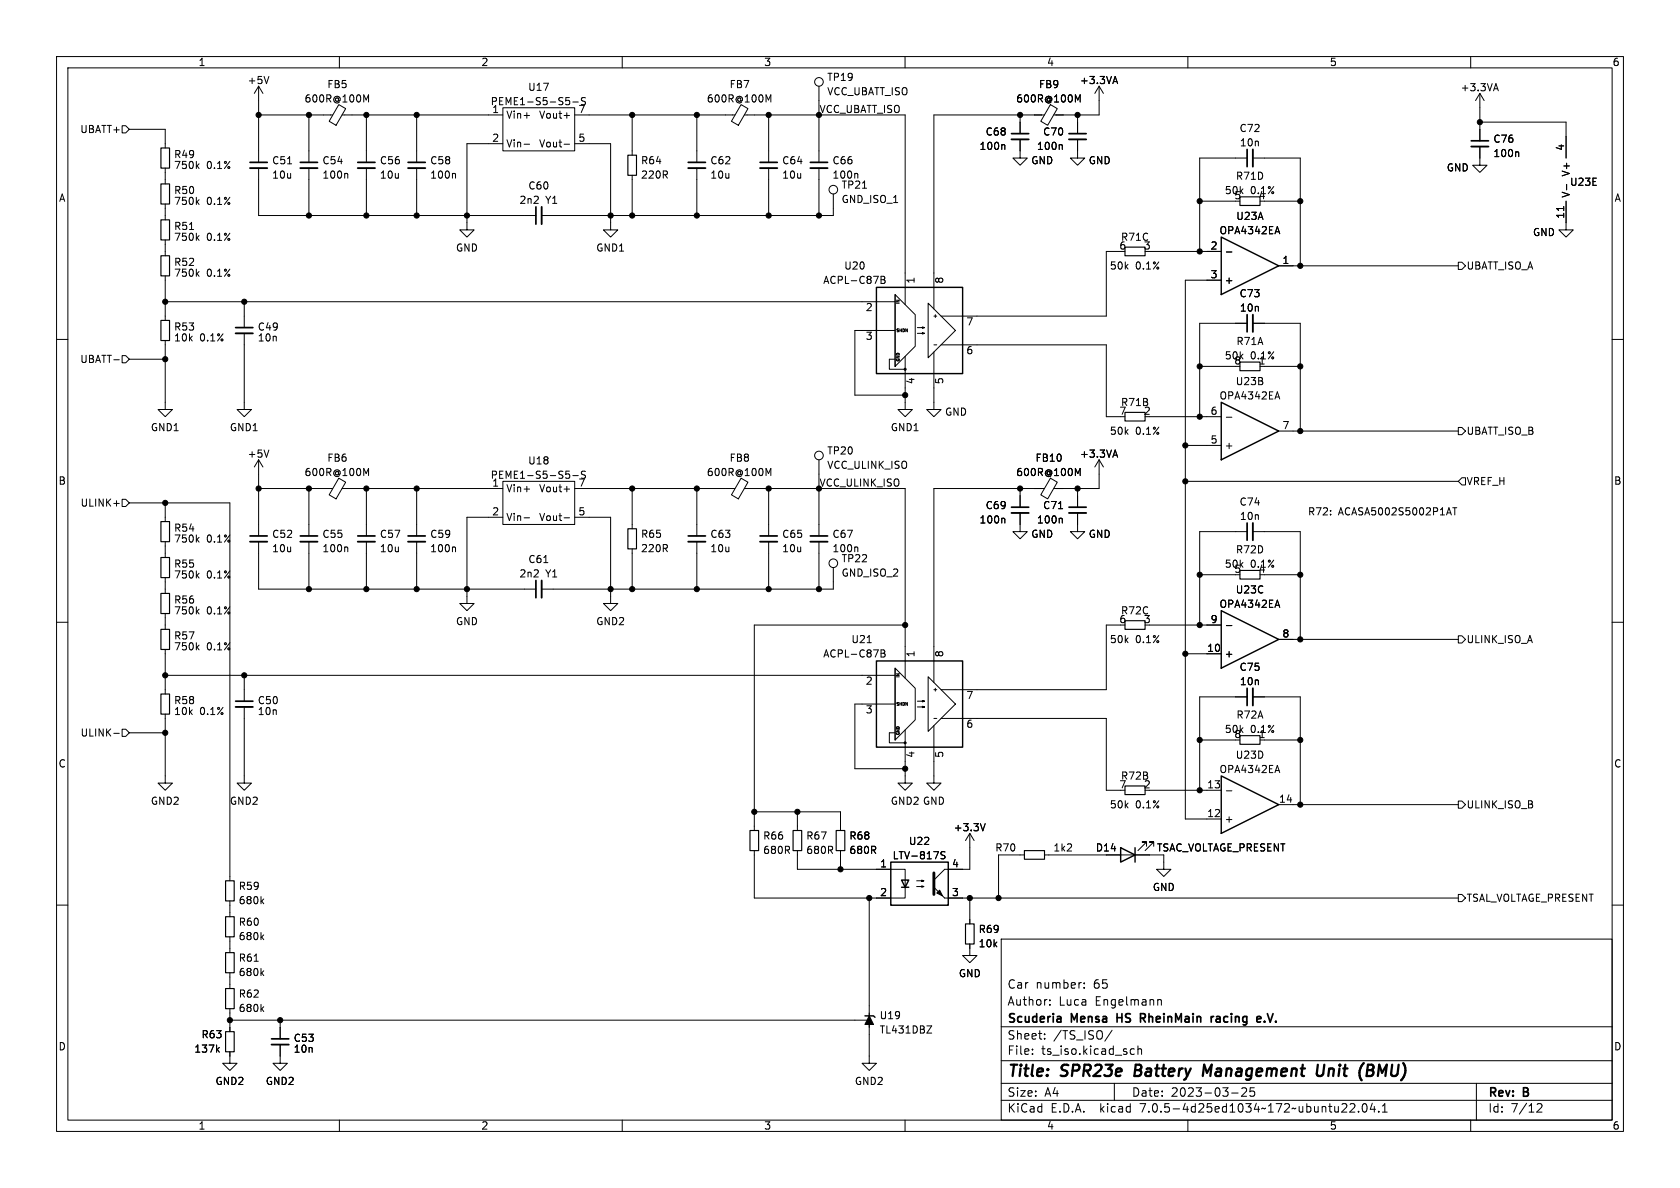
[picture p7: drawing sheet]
<svg xmlns="http://www.w3.org/2000/svg" width="297mm" height="210mm" viewBox="0 0 297 210" stroke-linecap="round" stroke-linejoin="round" font-family="sans-serif">
<g fill="none" stroke="#000" stroke-width=".18">
<path d="M10 10h277v190h-277zM12 12h273v186h-273zM45.7 15.2l-.7 1.3M45.7 15.2v13.5M45.7 15.2l.8 1.3M47.5 13.5l-.4 1.3M59.9 18.5l1.2 .7-1.7 2.9-1.2-.7zM60 10v2M64.3 16.8l.4 .9 .5-.9v1.2M88.9 19.1h12.7v7.6h-12.7zM100.1 17.2h.6M100.5 17.7l.2 .3v.3l-.2 .2"/>
<path d="M101.3 18h.9M103.5 17.3l-.5-.1-.2 .3v.2l.6 .3 .1 .3M110 10v2M131 18.5l1.2 .7-1.7 2.9-1.2-.7zM135.4 16.8l.5 .9 .4-.9v1.2M144.8 15.2v13.5M160 10v2M185.7 18.5l1.2 .7-1.7 2.9-1.2-.7zM190.1 16.8l.4 .9 .5-.9v1.2M194.3 15.2v5.1h-8M194.3 15.2l.8 1.3M194.3 15.2l-.8 1.3"/>
<path d="M196.8 14.4h.7M197.2 13.5l.4 1.3M210 10v2M260 10v2M261.6 16.5v8.4M261.6 16.5l-.7 1.3M261.6 16.5l.8 1.3M264.2 15.7h.6M264.5 14.8l.4 1.3M21.6 22.2h.6l.7 .7-.7 .6h-.6zM22.9 22.9h6.3v3.3M29.2 29.7v2.8"/>
<path d="M29.2 36.1v2.8M34.8 29.3l.4 .5M34.8 35.7l.4 .4M35.2 29l-.5 .4M35.2 35.3l-.5 .5M45.7 20.3h13.1M45.7 29.7v8.4h49M54.6 20.3v8.4M54.6 29.7v8.4M60.5 20.3h28.4M61.3 30.7l.2 .1v.7M64.8 20.3v8.4"/>
<path d="M64.8 29.7v8.4M73.7 20.3v8.4M73.7 29.7v8.4M80.3 30.7l.2 .1v.7M88.9 25.4h-6.4v15.2h1.3l-1.3 1.3-1.2-1.3h1.2M92.7 20.4h.9M92.7 25.5h.9M99.7 20.4h1M99.7 25.5h1M101.6 25.4h6.3v15.2h1.3l-1.3 1.3-1.2-1.3h1.2M101.6 20.3h28.3M111.8 20.3v7.1"/>
<path d="M111.8 31v7.1M123.2 20.3v8.4M123.2 29.7v8.4M131.6 20.3h28.4v33.5M135.9 20.3v8.4M135.9 29.7v8.4M144.8 29.7v8.4M147.3 34.3v3.8h-51.5M151.5 30.7l.2 .1v.7M177.5 25.6l.1 .2v.6M180.3 24.6v3.3h1.3l-1.3 1.3-1.2-1.3h1.2M180.3 20.3v3.3"/>
<path d="M184.6 20.3h-19.5v34.3M187.6 25.6l.2 .2v.6M190.5 24.6v3.3h1.3l-1.3 1.3-1.3-1.3h1.3M190.5 20.3v3.3M212.1 35.6h6.3M220.5 27.9h-8.4v16.6M221.5 27.9h8.4v19.1M223.5 35.6h6.4M261.6 25.9v3.3h-1.3l1.3 1.3 1.3-1.3h-1.3M261.6 21.6h15.3v6.3M268.3 26.8l.2 .2v.7M276.4 36.5v.7"/>
<path d="M276.9 35.6v5h-1.3l1.3 1.3 1.2-1.3h-1.2M277 32.6v1M10 60h2M29.2 42.4v2.8M29.2 48.8v7.8M29.2 53.3h129M34.8 48.4l.4 .4M34.8 42l.4 .5M35.2 48l-.5 .5M35.2 41.7l-.5 .4M43.2 58.9v13.5h-1.3l1.3 1.3 1.2-1.3h-1.2M43.2 53.3v4.6"/>
<path d="M155.8 48.8h.4l.2 .3-.2 .3 .2 .2 .1 .3-.3 .2h-.4zM155.8 49.4h.4M158.2 52.1l3.6 3.5v5.6l-3.6 3.6zM158.2 52.1v12.7M158.2 58.4h-7.1v11.5h8.9M162.2 58.9h1.2l-.3 .2v-.3l.3 .1M162.2 57.9h1.2l-.3 .1v-.2l.3 .1M164.1 53.6l4.8 4.8-4.8 4.8zM165.1 55.9h.5M165.4 55.6v.5M198.1 44.5h-2.5v11.4h-29.2M203.2 44.5h12.7"/>
<path d="M215.9 49.5h-6.4v95.3h6.4M216.8 44.5h1M220.5 57.2h-8.4v16.5M221.5 57.2h8.4v19M225.8 40.1l.4 1.2M226.1 47h31.7M257.8 46.4h.6l.7 .6-.7 .6h-.6zM285 60h2M21.6 62.9h.6l.7 .6-.7 .6h-.6zM22.9 63.5h6.3M29.2 60.2v12.2h-1.3l1.3 1.3 1.3-1.3h-1.3M47.5 79.6l-.4 1.2"/>
<path d="M158.2 63.5h-1v1.8h2.8M160 63v9.4h-1.3l1.3 1.3 1.3-1.3h-1.3M165.1 62.2v10.2h1.3l-1.3 1.3-1.3-1.3h1.3M165.1 61h.5M166.4 61h29.2v12.7h2.5M197.2 79.6l.4 1.2M203.2 73.7h12.7M209.5 78.7h6.4M212.1 64.8h6.3M216.8 73.8h1M223.5 64.8h6.4M225.8 69.3l.4 1.2"/>
<path d="M226.1 76.2h31.7M257.8 75.6h.6l.7 .6-.7 .6h-.6zM20.1 89h1M21.6 88.3h.6l.7 .6-.7 .6h-.6zM22.9 88.9h17.7v66.8M29.2 88.9v3.3M29.2 95.8v2.8M34.8 95.4l.4 .4M35.2 95l-.5 .5M45.7 86.4h13.1M45.7 95.8v8.3h49M45.7 81.3v13.4"/>
<path d="M45.7 81.3l-.7 1.3M45.7 81.3l.8 1.3M54.6 86.4v8.3M54.6 95.8v8.3M59.9 84.5l1.2 .7-1.7 3-1.2-.7zM60.5 86.4h28.4M61.3 96.7l.2 .2v.6M64.3 82.8l.4 .9 .5-.9v1.3M64.8 86.4v8.3M64.8 95.8v8.3M73.7 86.4v8.3M73.7 95.8v8.3"/>
<path d="M80.3 96.7l.2 .2v.6M88.9 85.1h12.7v7.6h-12.7zM88.9 91.4h-6.4v15.3h1.3l-1.3 1.3-1.2-1.3h1.2M92.7 86.5h.9M92.7 91.5h.9M99.7 86.5h1M99.7 91.5h1M100.1 83.3h.6M100.5 83.8l.2 .2v.3l-.2 .3M101.3 84.1h.9M101.6 91.4h6.3v15.3h1.3l-1.3 1.3-1.2-1.3h1.2M101.6 86.4h28.3"/>
<path d="M103.5 83.3h-.5l-.2 .2v.3l.6 .2 .1 .3M111.8 86.4v7.1M111.8 97v7.1M123.2 86.4v8.3M123.2 95.8v8.3M131 84.5l1.2 .7-1.7 3-1.2-.7zM131.6 86.4h28.4v33.5M135.4 82.8l.5 .9 .4-.9v1.3M135.9 86.4v8.3M135.9 95.8v8.3M144.8 81.3v13.4M144.8 95.8v8.3"/>
<path d="M151.5 96.7l.2 .2v.6M177.5 91.6l.1 .2v.7M180.3 90.7v3.3h1.3l-1.3 1.3-1.2-1.3h1.2M180.3 86.4v3.3M184.6 86.4h-19.5v34.3M185.7 84.5l1.2 .7-1.7 3-1.2-.7zM187.6 91.6l.2 .2v.7M190.1 82.8l.4 .9 .5-.9v1.3M190.5 90.7v3.3h1.3l-1.3 1.3-1.3-1.3h1.3M190.5 86.4v3.3M194.3 81.3v5.1h-8M194.3 81.3l.8 1.3"/>
<path d="M194.3 81.3l-.8 1.3M196.8 80.5h.7M209.5 85.1h48.3M220.5 94h-8.4v16.5M221.5 94h8.4v19M256.8 89.8h.7M257.2 89.8v1.2M258.4 84.5h.7v1.2h-.7l-.6-.6zM10 110h2M29.2 102.1v2.8M29.2 108.5v2.8M29.2 114.8v7.9"/>
<path d="M29.2 119.4h129M34.8 114.4l.4 .5M34.8 108.1l.4 .4M34.8 101.7l.4 .5M35.2 114l-.5 .5M35.2 107.7l-.5 .5M35.2 101.3l-.5 .5M43.2 119.4v4.6M147.3 100.3v3.8h-51.5M153.3 113.6h.7M155.8 114.9h.4l.2 .2-.2 .4 .2 .1 .1 .3-.3 .2h-.4zM155.8 115.5h.4"/>
<path d="M158.2 118.1l3.6 3.6v5.6l-3.6 3.5zM158.2 118.1v12.7M160 110.5h-26.7v36.3M164.1 119.6l4.8 4.9-4.8 4.8zM198.1 110.5h-2.5v11.4h-29.2M203.2 110.5h12.7M209.5 115.6h6.4M212.1 101.6h6.3M216.8 110.6h1M223.5 101.6h6.4M225.8 106.1l.4 1.3M226.1 113h31.7"/>
<path d="M257.8 112.4h.6l.7 .6-.7 .7h-.6zM285 110h2M20.1 129.6h1M21.6 128.9h.6l.7 .6-.7 .7h-.6zM22.9 129.5h6.3M29.2 126.2v12.2h-1.3l1.3 1.3 1.3-1.3h-1.3M43.2 125v13.4h-1.3l1.3 1.3 1.2-1.3h-1.2M158.2 129.5h-1v1.8h2.8M158.2 124.5h-7.1v11.4h8.9M160 129v9.4h-1.3l1.3 1.3 1.3-1.3h-1.3M162.2 125h1.2l-.3 .1v-.3l.3 .2M162.2 124h1.2l-.3 .1v-.3l.3 .2"/>
<path d="M165.1 128.3v10.1h1.3l-1.3 1.3-1.3-1.3h1.3M165.1 127h.5M165.1 121.9h.5M165.4 121.7v.5M166.4 127h29.2v12.7h2.5M203.2 139.7h12.7M212.1 130.8h6.3M216.8 139.8h1M220.5 123.2h-8.4v16.5M221.5 123.2h8.4v19M223.5 130.8h6.4M225.8 135.3l.4 1.3"/>
<path d="M10 160h2M40.6 159.3v2.8M46.3 159.3l.3 .5M46.6 158.9l-.5 .5M133.3 150.4v8.4h26.7v-2M133.3 143.5h15.3v3.3M141 150.4v3.3h19v3.3M141 143.5v3.3M148.6 150.4v3.3M153.7 158.8v29.2h-1.3l1.3 1.2 1.2-1.2h-1.2M162.1 156.7h1.2l-.4 .1v-.2l.4 .1M162.1 155.7h1.2l-.4 .1v-.2l.4 .1"/>
<path d="M167 158.8h90.8M167.1 150.6l-.5-.1-.3 .3 .2 .3 .5 .2v.4l-.2 .1h-.5M171.4 147.3v6.4h-4.4l-1.9 1.9M171.4 158.8v4.5M171.4 147.3l-.7 1.3M171.4 147.3l.8 1.3M174.2 145.6l-.5 1.3M181.1 151.1h-4.6v7.7M184.7 151.1h21v2.6h1.3l-1.3 1.2-1.2-1.2h1.2M202.7 149.6v-.8h-.8h.8l-1.5 1.6M204 149.6v-.8h-.8h.8l-1.6 1.6M226.1 142.2h31.7"/>
<path d="M257.8 158.1h.6l.7 .7-.7 .6h-.6zM257.8 141.6h.6l.7 .6-.7 .7h-.6zM285 160h2M40.6 165.6v2.8M40.6 172v2.8M40.6 178.3v4.1M46.3 178.3l.3 .5M46.3 165.6l.3 .5M46.3 172l.3 .5M46.6 178l-.5 .4M46.6 165.3l-.5 .4M46.6 171.6l-.5 .5"/>
<path d="M153.7 179.1v2.5M171.4 166.9v2h1.3l-1.3 1.3-1.2-1.3h1.2M177 166h108v32h-108zM185.6 177.6v.1M185.6 176.8v.1M191.7 174.6v.1M191.7 173.8v.1M204.7 176.8l.2-.1 .3 .1 .1 .9M38.4 185.5l.4 .5M38.8 185.2l-.5 .4M40.6 185.9v2.1h-1.2l1.2 1.2 1.3-1.2h-1.3M40.6 180.3h113.1"/>
<path d="M49.5 184.7v3.3h-1.2l1.2 1.2 1.3-1.2h-1.3M49.5 180.3v3.3M60 198v2M110 198v2M160 198v2M163.9 181.4h.8l-.8 1.2h.8M177 194.5h108M177 191.5h108M177 187.5h108M177 181.5h108M182.5 186.3v.1M182.5 185.5v.1"/>
<path d="M184.7 183.6v.1M184.7 182.8v.1M196.6 182.1l-1.3 2M197 191.5v3M199.9 186.3l.2 .1 .4-.1M200.5 185.5l-.4-.1-.2 .1M201.2 185.5l.2-.1 .3 .1 .1 .9M201.2 184.9v1.5M210 198v2M217.7 193.2h1.2M219.6 192.4h-.1M220.2 192.4l.2 .2-.1 .3-.8 .9h.9"/>
<path d="M221 192.3v.7l.2-.1h.5l.1 .6-.3 .3-.5-.1M237.2 196.6h.9M238 195.2v.5M238.7 195.2l.5-.1 .3 .1v.3l-.9 1.1h.9M240.2 196.5v.1M241 195.2l.2-.1a.81 .81 0 0 1 .6 .6 .81 .81 0 0 1-.3 .8l-.2 .1a.81 .81 0 0 1-.3-1.4zM242.6 195l-.4 1.1h1M243 195.6v1M243.7 196.5v.1M244.4 196.6h.8M244.4 195.5l.4-.4v1.5M260 198v2"/>
<path d="M261 191.5v6.5M271.7 195.2l.6-.1 .2 .1 .1 .3-.9 1.1h.9"/>
<circle cx="144.8" cy="14.5" r=".76"/>
<circle cx="147.3" cy="33.5" r=".76"/>
<circle cx="144.8" cy="80.5" r=".76"/>
<circle cx="147.3" cy="99.6" r=".76"/>
</g>
<path d="M213.4 189.6l-.5-1.4-.3 2M233 188.2l-.2 1.6 .1 .3a.66 .66 0 0 0 .9-.1M241.1 187.9l-.1 .1M241.7 189.2h.7M241.8 188.2l-.2 2h.7" fill="none" stroke="#000" stroke-width=".4"/>
<g fill="none" stroke="#000" stroke-width=".3">
<path d="M44.2 28.7h3M53.1 28.7h3M63.2 28.7h3.1M72.1 28.7h3.1M94.7 36.6v3M121.7 28.7h3M134.4 28.7h3M143.3 28.7h3M178.8 23.6h3.1M189 23.6h3M220.5 26.4v3.1M260.1 24.9h3"/>
<path d="M41.7 57.9h3M220.5 55.6v3.1M44.2 94.7h3M53.1 94.7h3M63.2 94.7h3.1M72.1 94.7h3.1M121.7 94.7h3M134.4 94.7h3M143.3 94.7h3M178.8 89.7h3.1M189 89.7h3M220.5 92.5v3"/>
<path d="M94.7 102.6v3.1M41.7 124h3M220.5 121.7v3M187.5 179.8l.1 .9M201.6 180h.6M202.2 179.2h-.6v1.5M214.1 179.7v1M214.6 179.7l-.3 .1-.2 .2M222.2 179.9l.2-.2h.3l.2 .2v.1l-.7 .2M48 183.6h3.1M187.6 180.6l-.2 .1M187.6 180l-.2 .1"/>
<path d="M222.2 180.5l.2 .2 .4-.1"/>
</g>
<g fill="none" stroke="#000" stroke-width=".33">
<path d="M44.2 29.7h3M53.1 29.7h3M63.2 29.7h3.1M72.1 29.7h3.1M95.8 36.6v3M121.7 29.7h3M134.4 29.7h3M143.3 29.7h3M178.8 24.6h3.1M189 24.6h3M221.5 26.4v3.1M260.1 25.9h3"/>
<path d="M41.7 58.9h3M221.5 55.6v3.1M44.2 95.8h3M53.1 95.8h3M63.2 95.8h3.1M72.1 95.8h3.1M121.7 95.8h3M134.4 95.8h3M143.3 95.8h3M178.8 90.7h3.1M189 90.7h3M221.5 92.5v3"/>
<path d="M95.8 102.6v3.1M41.7 125h3M221.5 121.7v3M48 184.7h3.1"/>
</g>
<path d="M154.9 50.8h15.3v15.2h-15.3zM215.9 41.9l10.2 5.1-10.2 5.1zM215.9 71.1l10.2 5.1-10.2 5.1zM154.9 116.8h15.3v15.3h-15.3zM215.9 108l10.2 5-10.2 5.1zM215.9 137.2l10.2 5-10.2 5.1zM157.5 152.4h10.1v7.6h-10.1zM159.4 155.6h1.3l-.7 1.2zM159.4 156.8h1.3M198.1 149.9l2.6 1.2-2.6 1.3zM200.7 149.9v2.5M152.9 179.6h1.5l.3 .2" fill="none" stroke="#000" stroke-width=".25"/>
<g fill="none" stroke="#000" stroke-width=".2">
<path d="M28.4 26.2h1.6v3.5h-1.6zM28.4 32.5h1.6v3.6h-1.6zM28.4 38.9h1.6v3.5h-1.6zM111 27.4h1.5v3.6h-1.5zM219.2 34.8h3.6v1.5h-3.6zM28.4 56.6h1.6v3.6h-1.6zM28.4 45.2h1.6v3.6h-1.6zM198.9 43.7h3.5v1.5h-3.5zM198.9 72.9h3.5v1.5h-3.5zM219.2 64h3.6v1.5h-3.6zM28.4 92.2h1.6v3.6h-1.6zM28.4 98.6h1.6v3.5h-1.6z"/>
<path d="M111 93.5h1.5v3.5h-1.5zM28.4 111.3h1.6v3.5h-1.6zM28.4 104.9h1.6v3.6h-1.6zM198.9 109.7h3.5v1.6h-3.5zM219.2 100.8h3.6v1.6h-3.6zM28.4 122.7h1.6v3.5h-1.6zM198.9 138.9h3.5v1.6h-3.5zM219.2 130h3.6v1.6h-3.6zM39.9 155.7h1.5v3.6h-1.5zM132.6 146.8h1.5v3.6h-1.5zM140.2 146.8h1.5v3.6h-1.5zM147.8 146.8h1.6v3.6h-1.6z"/>
<path d="M181.1 150.4h3.6v1.5h-3.6zM39.9 174.8h1.5v3.5h-1.5zM39.9 162.1h1.5v3.5h-1.5zM39.9 168.4h1.5v3.6h-1.5zM170.7 163.3h1.5v3.6h-1.5zM39.9 182.4h1.5v3.5h-1.5z"/>
</g>
<g fill="#000" stroke="#000" stroke-width=".18">
<path d="M165.6 157.9l.5-.5 .5 1zM165.1 156.8l1.9 2zM153.7 179.6l.7 1.5h-1.5z"/>
<circle cx="45.7" cy="20.3" r=".46"/>
<circle cx="54.6" cy="38.1" r=".46"/>
<circle cx="54.6" cy="20.3" r=".46"/>
<circle cx="64.8" cy="38.1" r=".46"/>
<circle cx="64.8" cy="20.3" r=".46"/>
<circle cx="73.7" cy="20.3" r=".46"/>
<circle cx="73.7" cy="38.1" r=".46"/>
<circle cx="82.5" cy="38.1" r=".46"/>
<circle cx="107.9" cy="38.1" r=".46"/>
<circle cx="111.8" cy="38.1" r=".46"/>
<circle cx="111.8" cy="20.3" r=".46"/>
<circle cx="123.2" cy="38.1" r=".46"/>
<circle cx="123.2" cy="20.3" r=".46"/>
<circle cx="135.9" cy="20.3" r=".46"/>
<circle cx="135.9" cy="38.1" r=".46"/>
<circle cx="144.8" cy="38.1" r=".46"/>
<circle cx="180.3" cy="20.3" r=".46"/>
<circle cx="190.5" cy="20.3" r=".46"/>
<circle cx="212.1" cy="35.6" r=".46"/>
<circle cx="229.9" cy="35.6" r=".46"/>
<circle cx="261.6" cy="21.6" r=".46"/>
<circle cx="29.2" cy="53.3" r=".46"/>
<circle cx="43.2" cy="53.3" r=".46"/>
<circle cx="212.1" cy="44.5" r=".46"/>
<circle cx="229.9" cy="47" r=".46"/>
<circle cx="29.2" cy="63.5" r=".46"/>
<circle cx="160" cy="65.3" r=".18"/>
<circle cx="160" cy="69.9" r=".46"/>
<circle cx="209.5" cy="78.7" r=".46"/>
<circle cx="212.1" cy="64.8" r=".46"/>
<circle cx="212.1" cy="73.7" r=".46"/>
<circle cx="229.9" cy="76.2" r=".46"/>
<circle cx="229.9" cy="64.8" r=".46"/>
<circle cx="29.2" cy="88.9" r=".46"/>
<circle cx="45.7" cy="86.4" r=".46"/>
<circle cx="54.6" cy="86.4" r=".46"/>
<circle cx="64.8" cy="86.4" r=".46"/>
<circle cx="73.7" cy="86.4" r=".46"/>
<circle cx="111.8" cy="86.4" r=".46"/>
<circle cx="123.2" cy="86.4" r=".46"/>
<circle cx="135.9" cy="86.4" r=".46"/>
<circle cx="180.3" cy="86.4" r=".46"/>
<circle cx="190.5" cy="86.4" r=".46"/>
<circle cx="209.5" cy="85.1" r=".46"/>
<circle cx="29.2" cy="119.4" r=".46"/>
<circle cx="43.2" cy="119.4" r=".46"/>
<circle cx="54.6" cy="104.1" r=".46"/>
<circle cx="64.8" cy="104.1" r=".46"/>
<circle cx="73.7" cy="104.1" r=".46"/>
<circle cx="82.5" cy="104.1" r=".46"/>
<circle cx="107.9" cy="104.1" r=".46"/>
<circle cx="111.8" cy="104.1" r=".46"/>
<circle cx="123.2" cy="104.1" r=".46"/>
<circle cx="135.9" cy="104.1" r=".46"/>
<circle cx="144.8" cy="104.1" r=".46"/>
<circle cx="160" cy="110.5" r=".46"/>
<circle cx="209.5" cy="115.6" r=".46"/>
<circle cx="212.1" cy="101.6" r=".46"/>
<circle cx="212.1" cy="110.5" r=".46"/>
<circle cx="229.9" cy="113" r=".46"/>
<circle cx="229.9" cy="101.6" r=".46"/>
<circle cx="29.2" cy="129.5" r=".46"/>
<circle cx="160" cy="131.3" r=".18"/>
<circle cx="160" cy="135.9" r=".46"/>
<circle cx="212.1" cy="139.7" r=".46"/>
<circle cx="212.1" cy="130.8" r=".46"/>
<circle cx="229.9" cy="130.8" r=".46"/>
<circle cx="133.3" cy="143.5" r=".46"/>
<circle cx="141" cy="143.5" r=".46"/>
<circle cx="148.6" cy="153.7" r=".46"/>
<circle cx="153.7" cy="158.8" r=".46"/>
<circle cx="171.4" cy="158.8" r=".46"/>
<circle cx="176.5" cy="158.8" r=".46"/>
<circle cx="229.9" cy="142.2" r=".46"/>
<circle cx="40.6" cy="180.3" r=".46"/>
<circle cx="49.5" cy="180.3" r=".46"/>
</g>
<path d="M165.1 154.3v3.8" fill="none" stroke="#000" stroke-width=".51"/>
<g font-size="2.8">
<text x="178" y="190.8">Title:</text>
<text x="187.5" y="190.8">SPR23e</text>
<text x="201" y="190.8">Battery</text>
<text x="213.7" y="190.8">Management</text>
<text x="234.4" y="190.8">Unit</text>
<text x="242.5" y="190.8">(BMU)</text>
</g>
<g font-size="2.1">
<text x="178" y="177.9">Author:</text>
<text x="178" y="174.9">Car</text>
<text x="183" y="174.9">number:</text>
<text x="187.1" y="177.9">Luca</text>
<text x="193.2" y="174.9">65</text>
<text x="193.5" y="177.9">Engelmann</text>
<text x="178" y="183.9">Sheet:</text>
<text x="178" y="181.1">Scuderia</text>
<text x="186.2" y="183.9">/TS_ISO/</text>
<text x="189.3" y="181.1">Mensa</text>
<text x="197.8" y="181.1">HS</text>
<text x="202.4" y="181.1">RheinMain</text>
<text x="215.4" y="181.1">racing</text>
<text x="224" y="181.1">e.V.</text>
<text x="178" y="186.6">File:</text>
<text x="184" y="186.6">ts_iso.kicad_sch</text>
<text x="178" y="196.8">KiCad</text>
<text x="178" y="194">Size:</text>
<text x="184.6" y="194">A4</text>
<text x="185.7" y="196.8">E.D.A.</text>
<text x="194.4" y="196.8">kicad</text>
<text x="200" y="194">Date:</text>
<text x="201.5" y="196.8">7.0.5-4d25ed1034~172~ubuntu22.04.1</text>
<text x="206.9" y="194">2023-03-25</text>
<text x="263" y="194.2">Rev:</text>
<text x="263" y="196.8">Id:</text>
<text x="267" y="196.8">7/12</text>
<text x="269.2" y="194.2">B</text>
</g>
<g font-size="1.8">
<text x="35" y="11.8">1</text>
<text x="85" y="11.8">2</text>
<text x="135" y="11.8">3</text>
<text x="185" y="11.8">4</text>
<text x="235" y="11.8">5</text>
<text x="285" y="11.8">6</text>
<text x="43.7" y="15">+5V</text>
<text x="57.8" y="15.7">FB5</text>
<text x="93.3" y="16.2">U17</text>
<text x="128.9" y="15.7">FB7</text>
<text x="146.2" y="14.5">TP19</text>
<text x="146.2" y="17">VCC_UBATT_ISO</text>
<text x="183.6" y="15.7">FB9</text>
<text x="190.9" y="15">+3.3VA</text>
<text x="258.2" y="16.3">+3.3VA</text>
<text x="14.2" y="23.7">UBATT+</text>
<text x="53.8" y="18.3">600R@100M</text>
<text x="86.7" y="18.8">PEME1-S5-S5-S</text>
<text x="87" y="20.1">1</text>
<text x="89.4" y="21.1">Vin+</text>
<text x="95.3" y="21.1">Vout+</text>
<text x="102.2" y="20.1">7</text>
<text x="124.9" y="18.3">600R@100M</text>
<text x="144.8" y="20.1">VCC_UBATT_ISO</text>
<text x="179.6" y="18.3">600R@100M</text>
<text x="219.1" y="23.5">C72</text>
<text x="30.7" y="28.1">R49</text>
<text x="48.1" y="29.2">C51</text>
<text x="56.9" y="29.2">C54</text>
<text x="67.1" y="29.2">C56</text>
<text x="76" y="29.2">C58</text>
<text x="87" y="25.1">2</text>
<text x="89.4" y="26.2">Vin-</text>
<text x="95.3" y="26.2">Vout-</text>
<text x="102.2" y="25.1">5</text>
<text x="113.3" y="29.2">R64</text>
<text x="125.5" y="29.2">C62</text>
<text x="138.2" y="29.2">C64</text>
<text x="147.1" y="29.2">C66</text>
<text x="173.1" y="26.7">100n</text>
<text x="174.2" y="24.1">C68</text>
<text x="182.3" y="29.2">GND</text>
<text x="183.3" y="26.7">100n</text>
<text x="184.4" y="24.1">C70</text>
<text x="192.4" y="29.2">GND</text>
<text x="219.1" y="26">10n</text>
<text x="264" y="25.4">C76</text>
<text x="264" y="27.9">100n</text>
<text x="276.6" y="26.7" transform="rotate(-90 276.6 26.7)">4</text>
<text x="10.4" y="35.8">A</text>
<text x="30.7" y="30">750k</text>
<text x="30.7" y="34.5">R50</text>
<text x="36.5" y="30">0.1%</text>
<text x="48.1" y="31.7">10u</text>
<text x="56.9" y="31.7">100n</text>
<text x="67.1" y="31.7">10u</text>
<text x="76" y="31.7">100n</text>
<text x="93.3" y="33.7">C60</text>
<text x="113.3" y="31.7">220R</text>
<text x="125.5" y="31.7">10u</text>
<text x="138.2" y="31.7">10u</text>
<text x="147.1" y="31.7">100n</text>
<text x="148.7" y="33.5">TP21</text>
<text x="216.5" y="34.5">50k</text>
<text x="218.2" y="35.3">5</text>
<text x="218.4" y="31.9">R71D</text>
<text x="221" y="34.5">0.1%</text>
<text x="222.5" y="35.3">4</text>
<text x="255.7" y="30.5">GND</text>
<text x="277.5" y="33">U23E</text>
<text x="277.7" y="35.1" transform="rotate(-90 277.7 35.1)">V-</text>
<text x="277.7" y="31.2" transform="rotate(-90 277.7 31.2)">V+</text>
<text x="285.4" y="35.8">A</text>
<text x="30.7" y="36.4">750k</text>
<text x="30.7" y="40.8">R51</text>
<text x="36.5" y="36.4">0.1%</text>
<text x="91.8" y="36.2">2n2</text>
<text x="96.4" y="36.2">Y1</text>
<text x="148.7" y="36.1">GND_ISO_1</text>
<text x="215.5" y="41.6">OPA4342EA</text>
<text x="218.5" y="39">U23A</text>
<text x="270.9" y="41.9">GND</text>
<text x="276.6" y="38.7" transform="rotate(-90 276.6 38.7)">11</text>
<text x="30.7" y="47.2">R52</text>
<text x="30.7" y="42.7">750k</text>
<text x="36.5" y="42.7">0.1%</text>
<text x="80.6" y="44.6">GND</text>
<text x="105.3" y="44.6">GND1</text>
<text x="149.2" y="47.8">U20</text>
<text x="196.2" y="47.8">50k</text>
<text x="197.8" y="44.2">6</text>
<text x="198.1" y="42.7">R71C</text>
<text x="200.7" y="47.8">0.1%</text>
<text x="202.2" y="44.2">3</text>
<text x="214" y="44.2">2</text>
<text x="226.7" y="46.7">1</text>
<text x="259.2" y="47.8">UBATT_ISO_A</text>
<text x="30.7" y="49.1">750k</text>
<text x="36.5" y="49.1">0.1%</text>
<text x="145.5" y="50.4">ACPL-C87B</text>
<text x="161.9" y="50.2" transform="rotate(-90 161.9 50.2)">1</text>
<text x="167" y="50.2" transform="rotate(-90 167 50.2)">8</text>
<text x="214" y="49.3">3</text>
<text x="216.4" y="50.4">+</text>
<text x="219.1" y="52.7">C73</text>
<text x="30.7" y="58.6">R53</text>
<text x="45.5" y="58.6">C49</text>
<text x="153" y="55.2">2</text>
<text x="170.8" y="57.8">7</text>
<text x="219.1" y="55.3">10n</text>
<text x="14.2" y="64.3">UBATT-</text>
<text x="30.7" y="60.5">10k</text>
<text x="35.3" y="60.5">0.1%</text>
<text x="45.5" y="60.5">10n</text>
<text x="153" y="60.3">3</text>
<text x="170.8" y="62.9">6</text>
<text x="216.5" y="63.7">50k</text>
<text x="218.2" y="64.5">8</text>
<text x="218.5" y="61.2">R71A</text>
<text x="221" y="63.7">0.1%</text>
<text x="222.5" y="64.5">1</text>
<text x="161.9" y="68" transform="rotate(-90 161.9 68)">4</text>
<text x="167" y="68" transform="rotate(-90 167 68)">5</text>
<text x="198.1" y="71.9">R71B</text>
<text x="215.5" y="70.8">OPA4342EA</text>
<text x="218.4" y="68.2">U23B</text>
<text x="26.6" y="76.4">GND1</text>
<text x="40.6" y="76.4">GND1</text>
<text x="157.4" y="76.4">GND1</text>
<text x="167" y="73.6">GND</text>
<text x="196.2" y="77">50k</text>
<text x="197.8" y="73.4">7</text>
<text x="200.7" y="77">0.1%</text>
<text x="202.2" y="73.4">2</text>
<text x="214" y="73.4">6</text>
<text x="226.7" y="75.9">7</text>
<text x="259.2" y="77">UBATT_ISO_B</text>
<text x="43.7" y="81.1">+5V</text>
<text x="57.8" y="81.8">FB6</text>
<text x="93.3" y="82.3">U18</text>
<text x="128.9" y="81.8">FB8</text>
<text x="146.2" y="80.5">TP20</text>
<text x="146.2" y="83">VCC_ULINK_ISO</text>
<text x="183" y="81.8">FB10</text>
<text x="190.9" y="81.1">+3.3VA</text>
<text x="214" y="78.5">5</text>
<text x="216.4" y="79.6">+</text>
<text x="10.3" y="85.8">B</text>
<text x="14.2" y="89.7">ULINK+</text>
<text x="53.8" y="84.3">600R@100M</text>
<text x="86.7" y="84.8">PEME1-S5-S5-S</text>
<text x="87" y="86.1">1</text>
<text x="89.4" y="87.2">Vin+</text>
<text x="95.3" y="87.2">Vout+</text>
<text x="102.2" y="86.1">7</text>
<text x="124.9" y="84.3">600R@100M</text>
<text x="144.8" y="86.1">VCC_ULINK_ISO</text>
<text x="179.6" y="84.3">600R@100M</text>
<text x="219.1" y="89.5">C74</text>
<text x="259.2" y="85.9">VREF_H</text>
<text x="285.3" y="85.8">B</text>
<text x="30.7" y="94.2">R54</text>
<text x="48.1" y="95.2">C52</text>
<text x="56.9" y="95.2">C55</text>
<text x="67.1" y="95.2">C57</text>
<text x="76" y="95.2">C59</text>
<text x="87" y="91.2">2</text>
<text x="89.4" y="92.3">Vin-</text>
<text x="95.3" y="92.3">Vout-</text>
<text x="102.2" y="91.2">5</text>
<text x="113.3" y="95.2">R65</text>
<text x="125.5" y="95.2">C63</text>
<text x="138.2" y="95.2">C65</text>
<text x="147.1" y="95.2">C67</text>
<text x="173.1" y="92.7">100n</text>
<text x="174.2" y="90.2">C69</text>
<text x="182.3" y="95.2">GND</text>
<text x="183.3" y="92.7">100n</text>
<text x="184.4" y="90.2">C71</text>
<text x="192.4" y="95.2">GND</text>
<text x="219.1" y="92.1">10n</text>
<text x="231.1" y="91.2">R72:</text>
<text x="236.5" y="91.2">ACASA5002S5002P1AT</text>
<text x="30.7" y="96.1">750k</text>
<text x="30.7" y="100.5">R55</text>
<text x="36.5" y="96.1">0.1%</text>
<text x="48.1" y="97.8">10u</text>
<text x="56.9" y="97.8">100n</text>
<text x="67.1" y="97.8">10u</text>
<text x="76" y="97.8">100n</text>
<text x="93.3" y="99.7">C61</text>
<text x="113.3" y="97.8">220R</text>
<text x="125.5" y="97.8">10u</text>
<text x="138.2" y="97.8">10u</text>
<text x="147.1" y="97.8">100n</text>
<text x="148.7" y="99.6">TP22</text>
<text x="216.5" y="100.5">50k</text>
<text x="218.2" y="101.3">5</text>
<text x="218.4" y="98">R72D</text>
<text x="221" y="100.5">0.1%</text>
<text x="222.5" y="101.3">4</text>
<text x="30.7" y="106.9">R56</text>
<text x="30.7" y="102.4">750k</text>
<text x="36.5" y="102.4">0.1%</text>
<text x="91.8" y="102.2">2n2</text>
<text x="96.4" y="102.2">Y1</text>
<text x="148.7" y="102.1">GND_ISO_2</text>
<text x="215.5" y="107.6">OPA4342EA</text>
<text x="218.4" y="105.1">U23C</text>
<text x="30.7" y="113.2">R57</text>
<text x="30.7" y="108.8">750k</text>
<text x="36.5" y="108.8">0.1%</text>
<text x="80.6" y="110.7">GND</text>
<text x="105.3" y="110.7">GND2</text>
<text x="150.5" y="113.9">U21</text>
<text x="196.2" y="113.9">50k</text>
<text x="197.8" y="110.2">6</text>
<text x="198.1" y="108.8">R72C</text>
<text x="200.7" y="113.9">0.1%</text>
<text x="202.2" y="110.2">3</text>
<text x="214" y="110.2">9</text>
<text x="226.7" y="112.8">8</text>
<text x="259.2" y="113.9">ULINK_ISO_A</text>
<text x="30.7" y="115.1">750k</text>
<text x="36.5" y="115.1">0.1%</text>
<text x="145.5" y="116.4">ACPL-C87B</text>
<text x="161.9" y="116.2" transform="rotate(-90 161.9 116.2)">1</text>
<text x="167" y="116.2" transform="rotate(-90 167 116.2)">8</text>
<text x="213.4" y="115.3">10</text>
<text x="216.4" y="116.4">+</text>
<text x="219.1" y="118.8">C75</text>
<text x="30.7" y="124.6">R58</text>
<text x="45.5" y="124.6">C50</text>
<text x="153" y="121.3">2</text>
<text x="170.8" y="123.8">7</text>
<text x="219.1" y="121.3">10n</text>
<text x="14.2" y="130.4">ULINK-</text>
<text x="30.7" y="126.6">10k</text>
<text x="35.3" y="126.6">0.1%</text>
<text x="45.5" y="126.6">10n</text>
<text x="153" y="126.4">3</text>
<text x="170.8" y="128.9">6</text>
<text x="216.5" y="129.7">50k</text>
<text x="218.2" y="130.6">8</text>
<text x="218.5" y="127.2">R72A</text>
<text x="221" y="129.7">0.1%</text>
<text x="222.5" y="130.6">1</text>
<text x="10.3" y="135.8">C</text>
<text x="161.9" y="134" transform="rotate(-90 161.9 134)">4</text>
<text x="167" y="134" transform="rotate(-90 167 134)">5</text>
<text x="198.1" y="138">R72B</text>
<text x="215.5" y="136.8">OPA4342EA</text>
<text x="218.4" y="134.3">U23D</text>
<text x="285.3" y="135.8">C</text>
<text x="26.6" y="142.4">GND2</text>
<text x="40.6" y="142.4">GND2</text>
<text x="157.4" y="142.4">GND2 GND</text>
<text x="196.2" y="143.1">50k</text>
<text x="197.8" y="139.4">7</text>
<text x="200.7" y="143.1">0.1%</text>
<text x="202.2" y="139.4">2</text>
<text x="213.4" y="139.4">13</text>
<text x="226.1" y="142">14</text>
<text x="259.2" y="143.1">ULINK_ISO_B</text>
<text x="134.9" y="148.6">R66</text>
<text x="142.5" y="148.6">R67</text>
<text x="150.1" y="148.6">R68</text>
<text x="160.6" y="149.5">U22</text>
<text x="168.5" y="147.1">+3.3V</text>
<text x="213.4" y="144.5">12</text>
<text x="216.4" y="145.6">+</text>
<text x="134.9" y="151.1">680R</text>
<text x="142.5" y="151.1">680R</text>
<text x="150.1" y="151.1">680R</text>
<text x="155.5" y="153.4">1</text>
<text x="157.7" y="152.1">LTV-817S</text>
<text x="168.2" y="153.4">4</text>
<text x="175.9" y="150.7">R70</text>
<text x="186.2" y="150.7">1k2</text>
<text x="193.7" y="150.7">D14</text>
<text x="204.5" y="150.7">TSAC_VOLTAGE_PRESENT</text>
<text x="42.1" y="157.5">R59</text>
<text x="42.1" y="160">680k</text>
<text x="155.5" y="158.5">2</text>
<text x="168.2" y="158.5">3</text>
<text x="203.7" y="157.7">GND</text>
<text x="259.2" y="159.6">TSAL_VOLTAGE_PRESENT</text>
<text x="42.1" y="163.8">R60</text>
<text x="42.1" y="166.4">680k</text>
<text x="173" y="165.1">R69</text>
<text x="173" y="167.6">10k</text>
<text x="42.1" y="170.2">R61</text>
<text x="42.1" y="172.7">680k</text>
<text x="169.5" y="172.9">GND</text>
<text x="42.1" y="176.5">R62</text>
<text x="42.1" y="179.1">680k</text>
<text x="10.3" y="185.8">D</text>
<text x="35.6" y="183.7">R63</text>
<text x="51.9" y="184.3">C53</text>
<text x="155.5" y="180.3">U19</text>
<text x="155.5" y="182.9">TL431DBZ</text>
<text x="285.3" y="185.8">D</text>
<text x="34.3" y="186.2">137k</text>
<text x="38" y="192">GND2</text>
<text x="46.9" y="192">GND2</text>
<text x="51.9" y="186.3">10n</text>
<text x="151.1" y="192">GND2</text>
<text x="35" y="199.8">1</text>
<text x="85" y="199.8">2</text>
<text x="135" y="199.8">3</text>
<text x="185" y="199.8">4</text>
<text x="235" y="199.8">5</text>
<text x="285" y="199.8">6</text>
</g>
<g font-size=".7">
<text x="159.2" y="53.9" transform="rotate(-90 159.2 53.9)">IN</text>
<text x="158.3" y="58.9">SHDN</text>
<text x="159.2" y="64" transform="rotate(-90 159.2 64)">GND</text>
<text x="159.2" y="119.9" transform="rotate(-90 159.2 119.9)">IN</text>
<text x="158.3" y="124.9">SHDN</text>
<text x="159.2" y="130.1" transform="rotate(-90 159.2 130.1)">GND</text>
</g>
</svg>
